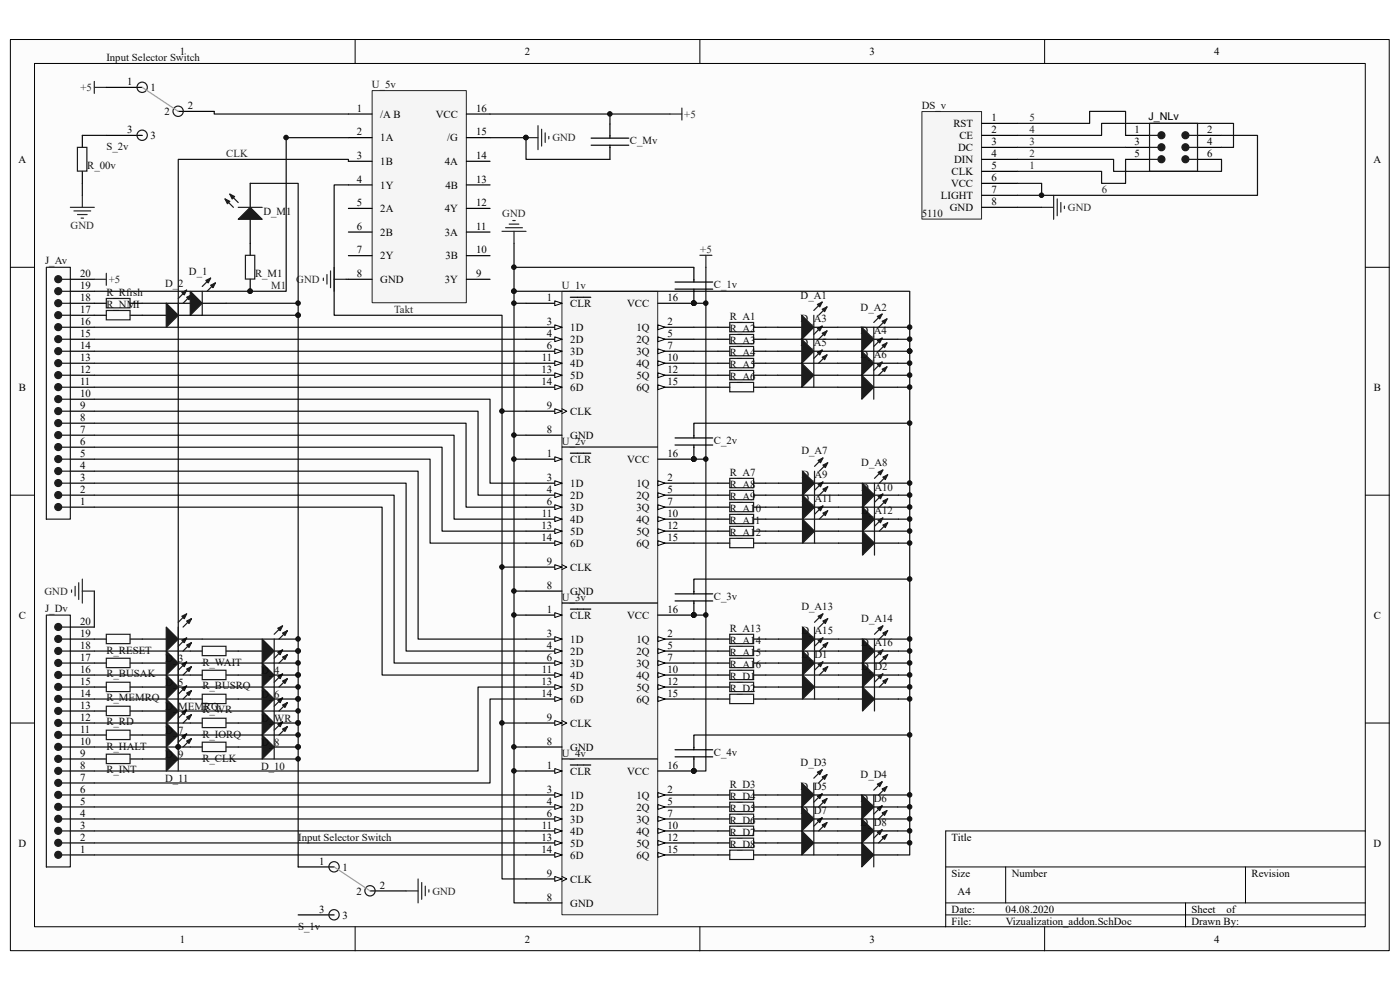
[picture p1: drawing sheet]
<svg xmlns="http://www.w3.org/2000/svg" width="297mm" height="210mm" viewBox="0 0 297 210" stroke-linecap="round" stroke-linejoin="round" font-family="sans-serif">
<path d="M2.2 8.4h292.5v193.3h-292.5z" fill="#fcfcfc"/>
<path d="M2.2 8.4h292.5v193.3h-292.5z" fill="none" stroke="#000" stroke-width=".21"/>
<path d="M7.4 13.5h282.2v183.1h-282.2z" fill="#fcfcfc"/>
<g fill="none" stroke="#000" stroke-width=".21">
<path d="M7.3 13.5h282.3v183.1h-282.3zM75.3 8.4v5.1M148.5 8.4v5.1M221.6 8.4v5.1M2.2 56.7h5.1M289.7 56.7h5.1M2.2 105h5.1M289.7 105h5.1M2.2 153.4h5.1M289.7 153.4h5.1M289.7 176.3h-89.1v20.3M75.3 196.6v5.1"/>
<path d="M148.5 196.6v5.1M200.6 183.9h89.1M200.6 191.5h89.1M200.6 194.1h89.1M213.4 183.9v7.6M221.6 196.6v5.1M251.5 191.5v5.1M264.2 183.9v7.6"/>
</g>
<g fill="none" stroke="#000" stroke-width=".25">
<path d="M14.9 59.2h5.1M14.9 79.6h5.1M14.9 77.1h5.1M14.9 74.5h5.1M14.9 72h5.1M14.9 69.4h5.1M14.9 66.9h5.1M14.9 64.3h5.1M14.9 61.8h5.1M14.9 100h5.1M14.9 97.4h5.1M14.9 94.9h5.1"/>
<path d="M14.9 92.3h5.1M14.9 89.8h5.1M14.9 87.2h5.1M14.9 84.7h5.1M14.9 82.1h5.1M14.9 107.6h5.1M14.9 105h5.1M14.9 102.5h5.1M14.9 138.1h5.1M14.9 135.6h5.1M14.9 133h5.1M14.9 158.5h5.1"/>
<path d="M14.9 155.9h5.1M14.9 153.4h5.1M14.9 150.8h5.1M14.9 148.3h5.1M14.9 145.7h5.1M14.9 143.2h5.1M14.9 140.7h5.1M14.9 178.8h5.1M14.9 176.3h5.1M14.9 173.7h5.1M14.9 171.2h5.1M14.9 168.6h5.1"/>
<path d="M14.9 166.1h5.1M14.9 163.6h5.1M14.9 161h5.1M14.9 181.4h5.1"/>
</g>
<g fill="none" stroke="#1c1c1c" stroke-width=".25">
<path d="M9.8 56.7h5.1v53.4h-5.1zM13.1 59.2h1.8M13.1 79.6h1.8M13.1 77.1h1.8M13.1 74.5h1.8M13.1 72h1.8M13.1 69.4h1.8M13.1 66.9h1.8M13.1 64.3h1.8M13.1 61.8h1.8M13.1 94.9h1.8M13.1 97.4h1.8"/>
<path d="M13.1 100h1.8M13.1 89.8h1.8M13.1 92.3h1.8M13.1 87.2h1.8M13.1 84.7h1.8M13.1 82.1h1.8M13.1 102.5h1.8M13.1 105h1.8M13.1 107.6h1.8M9.8 130.5h5.1v53.4h-5.1zM13.1 138.1h1.8M13.1 135.6h1.8"/>
<path d="M13.1 133h1.8M13.1 158.5h1.8M13.1 155.9h1.8M13.1 153.4h1.8M13.1 150.8h1.8M13.1 148.3h1.8M13.1 145.7h1.8M13.1 143.2h1.8M13.1 140.7h1.8M13.1 176.3h1.8M13.1 178.8h1.8M13.1 168.6h1.8"/>
<path d="M13.1 171.2h1.8M13.1 173.7h1.8M13.1 163.6h1.8M13.1 166.1h1.8M13.1 161h1.8M13.1 181.4h1.8"/>
</g>
<g fill="#1c1c1c" stroke="#1c1c1c" stroke-width=".25">
<circle cx="12.4" cy="102.5" r=".74"/>
<circle cx="12.4" cy="105" r=".74"/>
<circle cx="12.4" cy="107.6" r=".74"/>
<circle cx="12.4" cy="94.8" r=".74"/>
<circle cx="12.4" cy="97.4" r=".74"/>
<circle cx="12.4" cy="99.9" r=".74"/>
<circle cx="12.4" cy="89.8" r=".74"/>
<circle cx="12.4" cy="92.3" r=".74"/>
<circle cx="12.4" cy="87.2" r=".74"/>
<circle cx="12.4" cy="84.7" r=".74"/>
<circle cx="12.4" cy="82.1" r=".74"/>
<circle cx="12.4" cy="79.6" r=".74"/>
<circle cx="12.4" cy="77" r=".74"/>
<circle cx="12.4" cy="74.5" r=".74"/>
<circle cx="12.4" cy="71.9" r=".74"/>
<circle cx="12.4" cy="69.4" r=".74"/>
<circle cx="12.4" cy="66.9" r=".74"/>
<circle cx="12.4" cy="64.3" r=".74"/>
<circle cx="12.4" cy="61.8" r=".74"/>
<circle cx="12.4" cy="59.2" r=".74"/>
<circle cx="12.4" cy="176.3" r=".74"/>
<circle cx="12.4" cy="178.8" r=".74"/>
<circle cx="12.4" cy="181.3" r=".74"/>
<circle cx="12.4" cy="168.6" r=".74"/>
<circle cx="12.4" cy="171.2" r=".74"/>
<circle cx="12.4" cy="173.7" r=".74"/>
<circle cx="12.4" cy="163.5" r=".74"/>
<circle cx="12.4" cy="166.1" r=".74"/>
<circle cx="12.4" cy="161" r=".74"/>
<circle cx="12.4" cy="158.4" r=".74"/>
<circle cx="12.4" cy="155.9" r=".74"/>
<circle cx="12.4" cy="153.4" r=".74"/>
<circle cx="12.4" cy="150.8" r=".74"/>
<circle cx="12.4" cy="148.3" r=".74"/>
<circle cx="12.4" cy="145.7" r=".74"/>
<circle cx="12.4" cy="143.2" r=".74"/>
<circle cx="12.4" cy="140.6" r=".74"/>
<circle cx="12.4" cy="138.1" r=".74"/>
<circle cx="12.4" cy="135.5" r=".74"/>
<circle cx="12.4" cy="133" r=".74"/>
</g>
<path d="M20 59.2h2.6M22.6 58v2.5M15.2 125.1v.6M15.9 124.4v2M16.7 123.6v3.6M17.5 122.9v5M17.5 125.4h2.5" fill="none" stroke="#262626" stroke-width=".25"/>
<path d="M79 19.3h19.9v44.9h-19.9z" fill="#f5f5f5"/>
<path d="M79 19.2h19.9v45h-19.9z" fill="none" stroke="#262626" stroke-width=".21"/>
<g fill="none" stroke="#000" stroke-width=".25">
<path d="M22.6 18.5h7.6M22.6 28.7h7.6M37.8 23.6h7.7M73.9 29.2h5M73.9 24.2h5M73.9 34.2h5M73.9 39.2h5M98.9 29.2h5.1M98.9 24.2h5.1M98.9 34.2h5.1M98.9 39.2h5.1M73.9 44.2h5"/>
<path d="M73.9 49.2h5M73.9 54.2h5M73.9 59.2h5M98.9 44.2h5.1M98.9 49.2h5.1M98.9 54.2h5.1M98.9 59.2h5.1"/>
</g>
<path d="M20 17.3v2.5M20 18.5h2.6M14.9 44h5.1M15.7 44.7h3.5M16.4 45.5h2.1M17.2 46.3h.5M17.5 41.4v2.6" fill="none" stroke="#262626" stroke-width=".25"/>
<g fill="none" stroke="#1c1c1c" stroke-width=".25">
<circle cx="30.2" cy="18.5" r="1.09"/>
<circle cx="30.2" cy="28.7" r="1.09"/>
<circle cx="37.8" cy="23.6" r="1.09"/>
</g>
<path d="M30.2 18.5l7.6 5.1" fill="none" stroke="#a0a0a0" stroke-width=".25"/>
<path d="M119.3 61.8h20.2v33h-20.2z" fill="#f5f5f5"/>
<path d="M119.2 61.8h20.3v33h-20.3z" fill="none" stroke="#262626" stroke-width=".21"/>
<path d="M111.6 69.4h7.6M139.6 64.3h7.6" fill="none" stroke="#000" stroke-width=".25"/>
<circle cx="147.2" cy="64.3" r=".48" fill="#0e0e0e" stroke="#0e0e0e" stroke-width=".21"/>
<path d="M117.7 68.9l1.5 .5-1.5 .5z" fill="#fcfcfc" stroke="#000" stroke-width=".21"/>
<path d="M111.6 72h7.6" fill="none" stroke="#000" stroke-width=".25"/>
<path d="M117.7 71.5l1.5 .5-1.5 .5z" fill="#fcfcfc" stroke="#000" stroke-width=".21"/>
<path d="M111.6 74.5h7.6" fill="none" stroke="#000" stroke-width=".25"/>
<path d="M117.7 74l1.5 .5-1.5 .5z" fill="#fcfcfc" stroke="#000" stroke-width=".21"/>
<path d="M111.6 77.1h7.6" fill="none" stroke="#000" stroke-width=".25"/>
<path d="M117.7 76.5l1.5 .6-1.5 .5z" fill="#fcfcfc" stroke="#000" stroke-width=".21"/>
<path d="M111.6 79.6h7.6" fill="none" stroke="#000" stroke-width=".25"/>
<path d="M117.7 79.1l1.5 .5-1.5 .5z" fill="#fcfcfc" stroke="#000" stroke-width=".21"/>
<path d="M111.6 82.1h7.6" fill="none" stroke="#000" stroke-width=".25"/>
<path d="M117.7 81.6l1.5 .5-1.5 .6z" fill="#fcfcfc" stroke="#000" stroke-width=".21"/>
<path d="M139.6 69.4h7.6" fill="none" stroke="#000" stroke-width=".25"/>
<path d="M139.6 68.9l1.5 .5-1.5 .5z" fill="#fcfcfc" stroke="#000" stroke-width=".21"/>
<path d="M139.6 72h7.6" fill="none" stroke="#000" stroke-width=".25"/>
<path d="M139.6 71.5l1.5 .5-1.5 .5z" fill="#fcfcfc" stroke="#000" stroke-width=".21"/>
<path d="M139.6 74.5h7.6" fill="none" stroke="#000" stroke-width=".25"/>
<path d="M139.6 74l1.5 .5-1.5 .5z" fill="#fcfcfc" stroke="#000" stroke-width=".21"/>
<path d="M139.6 77.1h7.6" fill="none" stroke="#000" stroke-width=".25"/>
<path d="M139.6 76.5l1.5 .6-1.5 .5z" fill="#fcfcfc" stroke="#000" stroke-width=".21"/>
<path d="M139.6 79.6h7.6" fill="none" stroke="#000" stroke-width=".25"/>
<path d="M139.6 79.1l1.5 .5-1.5 .5z" fill="#fcfcfc" stroke="#000" stroke-width=".21"/>
<path d="M139.6 82.1h7.6" fill="none" stroke="#000" stroke-width=".25"/>
<path d="M139.6 81.6l1.5 .5-1.5 .6z" fill="#fcfcfc" stroke="#000" stroke-width=".21"/>
<path d="M111.6 64.3h7.6M111.6 92.3h7.6" fill="none" stroke="#000" stroke-width=".25"/>
<path d="M117.7 63.8l1.5 .5-1.5 .5z" fill="#fcfcfc" stroke="#000" stroke-width=".21"/>
<path d="M121 63.1h4.3M111.6 87.2h7.6" fill="none" stroke="#000" stroke-width=".25"/>
<path d="M119.2 86.7l1 .5-1 .5" fill="none" stroke="#000" stroke-width=".21"/>
<path d="M117.7 86.7l1.5 .5-1.5 .5z" fill="#fcfcfc" stroke="#000" stroke-width=".21"/>
<circle cx="147.2" cy="64.3" r=".48" fill="#0e0e0e" stroke="#0e0e0e" stroke-width=".21"/>
<path d="M119.3 94.9h20.2v33h-20.2z" fill="#f5f5f5"/>
<path d="M119.2 94.9h20.3v33h-20.3z" fill="none" stroke="#262626" stroke-width=".21"/>
<path d="M139.6 97.4h7.6M111.6 102.5h7.6" fill="none" stroke="#000" stroke-width=".25"/>
<circle cx="147.2" cy="97.4" r=".48" fill="#0e0e0e" stroke="#0e0e0e" stroke-width=".21"/>
<path d="M117.7 102l1.5 .5-1.5 .5z" fill="#fcfcfc" stroke="#000" stroke-width=".21"/>
<path d="M111.6 105h7.6" fill="none" stroke="#000" stroke-width=".25"/>
<path d="M117.7 104.5l1.5 .5-1.5 .6z" fill="#fcfcfc" stroke="#000" stroke-width=".21"/>
<path d="M111.6 107.6h7.6" fill="none" stroke="#000" stroke-width=".25"/>
<path d="M117.7 107.1l1.5 .5-1.5 .5z" fill="#fcfcfc" stroke="#000" stroke-width=".21"/>
<path d="M111.6 110.1h7.6" fill="none" stroke="#000" stroke-width=".25"/>
<path d="M117.7 109.6l1.5 .5-1.5 .5z" fill="#fcfcfc" stroke="#000" stroke-width=".21"/>
<path d="M111.6 112.7h7.6" fill="none" stroke="#000" stroke-width=".25"/>
<path d="M117.7 112.2l1.5 .5-1.5 .5z" fill="#fcfcfc" stroke="#000" stroke-width=".21"/>
<path d="M111.6 115.2h7.6" fill="none" stroke="#000" stroke-width=".25"/>
<path d="M117.7 114.7l1.5 .5-1.5 .5z" fill="#fcfcfc" stroke="#000" stroke-width=".21"/>
<path d="M139.6 102.5h7.6" fill="none" stroke="#000" stroke-width=".25"/>
<path d="M139.6 102l1.5 .5-1.5 .5z" fill="#fcfcfc" stroke="#000" stroke-width=".21"/>
<path d="M139.6 105h7.6" fill="none" stroke="#000" stroke-width=".25"/>
<path d="M139.6 104.5l1.5 .5-1.5 .6z" fill="#fcfcfc" stroke="#000" stroke-width=".21"/>
<path d="M139.6 107.6h7.6" fill="none" stroke="#000" stroke-width=".25"/>
<path d="M139.6 107.1l1.5 .5-1.5 .5z" fill="#fcfcfc" stroke="#000" stroke-width=".21"/>
<path d="M139.6 110.1h7.6" fill="none" stroke="#000" stroke-width=".25"/>
<path d="M139.6 109.6l1.5 .5-1.5 .5z" fill="#fcfcfc" stroke="#000" stroke-width=".21"/>
<path d="M139.6 112.7h7.6" fill="none" stroke="#000" stroke-width=".25"/>
<path d="M139.6 112.2l1.5 .5-1.5 .5z" fill="#fcfcfc" stroke="#000" stroke-width=".21"/>
<path d="M139.6 115.2h7.6" fill="none" stroke="#000" stroke-width=".25"/>
<path d="M139.6 114.7l1.5 .5-1.5 .5z" fill="#fcfcfc" stroke="#000" stroke-width=".21"/>
<path d="M111.6 97.4h7.6M111.6 125.4h7.6" fill="none" stroke="#000" stroke-width=".25"/>
<path d="M117.7 96.9l1.5 .5-1.5 .5z" fill="#fcfcfc" stroke="#000" stroke-width=".21"/>
<path d="M121 96.1h4.3M111.6 120.3h7.6" fill="none" stroke="#000" stroke-width=".25"/>
<path d="M119.2 119.8l1 .5-1 .5" fill="none" stroke="#000" stroke-width=".21"/>
<path d="M117.7 119.8l1.5 .5-1.5 .5z" fill="#fcfcfc" stroke="#000" stroke-width=".21"/>
<circle cx="147.2" cy="97.4" r=".48" fill="#0e0e0e" stroke="#0e0e0e" stroke-width=".21"/>
<path d="M119.3 128h20.2v33h-20.2z" fill="#f5f5f5"/>
<path d="M119.2 128h20.3v33h-20.3z" fill="none" stroke="#262626" stroke-width=".21"/>
<path d="M111.6 135.6h7.6M139.6 130.5h7.6" fill="none" stroke="#000" stroke-width=".25"/>
<circle cx="147.2" cy="130.5" r=".48" fill="#0e0e0e" stroke="#0e0e0e" stroke-width=".21"/>
<path d="M117.7 135.1l1.5 .5-1.5 .5z" fill="#fcfcfc" stroke="#000" stroke-width=".21"/>
<path d="M111.6 138.1h7.6" fill="none" stroke="#000" stroke-width=".25"/>
<path d="M117.7 137.6l1.5 .5-1.5 .5z" fill="#fcfcfc" stroke="#000" stroke-width=".21"/>
<path d="M111.6 140.7h7.6" fill="none" stroke="#000" stroke-width=".25"/>
<path d="M117.7 140.1l1.5 .6-1.5 .5z" fill="#fcfcfc" stroke="#000" stroke-width=".21"/>
<path d="M111.6 143.2h7.6" fill="none" stroke="#000" stroke-width=".25"/>
<path d="M117.7 142.7l1.5 .5-1.5 .5z" fill="#fcfcfc" stroke="#000" stroke-width=".21"/>
<path d="M111.6 145.7h7.6" fill="none" stroke="#000" stroke-width=".25"/>
<path d="M117.7 145.2l1.5 .5-1.5 .6z" fill="#fcfcfc" stroke="#000" stroke-width=".21"/>
<path d="M111.6 148.3h7.6" fill="none" stroke="#000" stroke-width=".25"/>
<path d="M117.7 147.8l1.5 .5-1.5 .5z" fill="#fcfcfc" stroke="#000" stroke-width=".21"/>
<path d="M139.6 135.6h7.6" fill="none" stroke="#000" stroke-width=".25"/>
<path d="M139.6 135.1l1.5 .5-1.5 .5z" fill="#fcfcfc" stroke="#000" stroke-width=".21"/>
<path d="M139.6 138.1h7.6" fill="none" stroke="#000" stroke-width=".25"/>
<path d="M139.6 137.6l1.5 .5-1.5 .5z" fill="#fcfcfc" stroke="#000" stroke-width=".21"/>
<path d="M139.6 140.7h7.6" fill="none" stroke="#000" stroke-width=".25"/>
<path d="M139.6 140.1l1.5 .6-1.5 .5z" fill="#fcfcfc" stroke="#000" stroke-width=".21"/>
<path d="M139.6 143.2h7.6" fill="none" stroke="#000" stroke-width=".25"/>
<path d="M139.6 142.7l1.5 .5-1.5 .5z" fill="#fcfcfc" stroke="#000" stroke-width=".21"/>
<path d="M139.6 145.7h7.6" fill="none" stroke="#000" stroke-width=".25"/>
<path d="M139.6 145.2l1.5 .5-1.5 .6z" fill="#fcfcfc" stroke="#000" stroke-width=".21"/>
<path d="M139.6 148.3h7.6" fill="none" stroke="#000" stroke-width=".25"/>
<path d="M139.6 147.8l1.5 .5-1.5 .5z" fill="#fcfcfc" stroke="#000" stroke-width=".21"/>
<path d="M111.6 130.5h7.6M111.6 158.5h7.6" fill="none" stroke="#000" stroke-width=".25"/>
<path d="M117.7 130l1.5 .5-1.5 .5z" fill="#fcfcfc" stroke="#000" stroke-width=".21"/>
<path d="M121 129.2h4.3M111.6 153.4h7.6" fill="none" stroke="#000" stroke-width=".25"/>
<path d="M119.2 152.9l1 .5-1 .5" fill="none" stroke="#000" stroke-width=".21"/>
<path d="M117.7 152.9l1.5 .5-1.5 .5z" fill="#fcfcfc" stroke="#000" stroke-width=".21"/>
<circle cx="147.2" cy="130.5" r=".48" fill="#0e0e0e" stroke="#0e0e0e" stroke-width=".21"/>
<path d="M119.3 161.1h20.2v33h-20.2z" fill="#f5f5f5"/>
<path d="M119.2 161h20.3v33.1h-20.3z" fill="none" stroke="#262626" stroke-width=".21"/>
<path d="M111.6 168.6h7.6M139.6 163.6h7.6" fill="none" stroke="#000" stroke-width=".25"/>
<circle cx="147.2" cy="163.5" r=".48" fill="#0e0e0e" stroke="#0e0e0e" stroke-width=".21"/>
<path d="M117.7 168.1l1.5 .5-1.5 .6z" fill="#fcfcfc" stroke="#000" stroke-width=".21"/>
<path d="M111.6 171.2h7.6" fill="none" stroke="#000" stroke-width=".25"/>
<path d="M117.7 170.7l1.5 .5-1.5 .5z" fill="#fcfcfc" stroke="#000" stroke-width=".21"/>
<path d="M111.6 173.7h7.6" fill="none" stroke="#000" stroke-width=".25"/>
<path d="M117.7 173.2l1.5 .5-1.5 .5z" fill="#fcfcfc" stroke="#000" stroke-width=".21"/>
<path d="M111.6 176.3h7.6" fill="none" stroke="#000" stroke-width=".25"/>
<path d="M117.7 175.8l1.5 .5-1.5 .5z" fill="#fcfcfc" stroke="#000" stroke-width=".21"/>
<path d="M111.6 178.8h7.6" fill="none" stroke="#000" stroke-width=".25"/>
<path d="M117.7 178.3l1.5 .5-1.5 .5z" fill="#fcfcfc" stroke="#000" stroke-width=".21"/>
<path d="M111.6 181.4h7.6" fill="none" stroke="#000" stroke-width=".25"/>
<path d="M117.7 180.9l1.5 .5-1.5 .5z" fill="#fcfcfc" stroke="#000" stroke-width=".21"/>
<path d="M139.6 168.6h7.6" fill="none" stroke="#000" stroke-width=".25"/>
<path d="M139.6 168.1l1.5 .5-1.5 .6z" fill="#fcfcfc" stroke="#000" stroke-width=".21"/>
<path d="M139.6 171.2h7.6" fill="none" stroke="#000" stroke-width=".25"/>
<path d="M139.6 170.7l1.5 .5-1.5 .5z" fill="#fcfcfc" stroke="#000" stroke-width=".21"/>
<path d="M139.6 173.7h7.6" fill="none" stroke="#000" stroke-width=".25"/>
<path d="M139.6 173.2l1.5 .5-1.5 .5z" fill="#fcfcfc" stroke="#000" stroke-width=".21"/>
<path d="M139.6 176.3h7.6" fill="none" stroke="#000" stroke-width=".25"/>
<path d="M139.6 175.8l1.5 .5-1.5 .5z" fill="#fcfcfc" stroke="#000" stroke-width=".21"/>
<path d="M139.6 178.8h7.6" fill="none" stroke="#000" stroke-width=".25"/>
<path d="M139.6 178.3l1.5 .5-1.5 .5z" fill="#fcfcfc" stroke="#000" stroke-width=".21"/>
<path d="M139.6 181.4h7.6" fill="none" stroke="#000" stroke-width=".25"/>
<path d="M139.6 180.9l1.5 .5-1.5 .5z" fill="#fcfcfc" stroke="#000" stroke-width=".21"/>
<path d="M111.6 163.6h7.6M111.6 191.5h7.6" fill="none" stroke="#000" stroke-width=".25"/>
<path d="M117.7 163l1.5 .6-1.5 .5z" fill="#fcfcfc" stroke="#000" stroke-width=".21"/>
<path d="M121 162.3h4.3M111.6 186.5h7.6" fill="none" stroke="#000" stroke-width=".25"/>
<path d="M119.2 185.9l1 .6-1 .5" fill="none" stroke="#000" stroke-width=".21"/>
<path d="M117.7 185.9l1.5 .6-1.5 .5z" fill="#fcfcfc" stroke="#000" stroke-width=".21"/>
<g fill="#0e0e0e" stroke="#0e0e0e" stroke-width=".21">
<circle cx="147.2" cy="163.5" r=".48"/>
<circle cx="147.2" cy="64.3" r=".48"/>
<circle cx="149.7" cy="64.3" r=".48"/>
<circle cx="147.2" cy="97.4" r=".48"/>
<circle cx="149.7" cy="97.4" r=".48"/>
<circle cx="147.2" cy="130.5" r=".48"/>
<circle cx="149.7" cy="130.5" r=".48"/>
<circle cx="109" cy="64.3" r=".48"/>
<circle cx="109" cy="92.3" r=".48"/>
<circle cx="109" cy="97.4" r=".48"/>
<circle cx="109" cy="130.5" r=".48"/>
<circle cx="109" cy="158.4" r=".48"/>
<circle cx="109" cy="163.5" r=".48"/>
<circle cx="109" cy="125.4" r=".48"/>
<circle cx="111.6" cy="29.2" r=".48"/>
<circle cx="60.7" cy="29.2" r=".48"/>
<circle cx="37.8" cy="158.4" r=".48"/>
<circle cx="106.5" cy="153.4" r=".48"/>
<circle cx="106.5" cy="120.3" r=".48"/>
<circle cx="106.5" cy="87.2" r=".48"/>
<circle cx="109" cy="61.8" r=".48"/>
<circle cx="193" cy="138.1" r=".48"/>
<circle cx="193" cy="143.2" r=".48"/>
<circle cx="193" cy="148.3" r=".48"/>
<circle cx="193" cy="135.5" r=".48"/>
<circle cx="193" cy="145.7" r=".48"/>
<circle cx="193" cy="140.6" r=".48"/>
<circle cx="193" cy="69.4" r=".48"/>
<circle cx="193" cy="74.5" r=".48"/>
<circle cx="193" cy="71.9" r=".48"/>
<circle cx="193" cy="77" r=".48"/>
<circle cx="193" cy="82.1" r=".48"/>
<circle cx="193" cy="79.6" r=".48"/>
<circle cx="193" cy="102.5" r=".48"/>
<circle cx="193" cy="105" r=".48"/>
<circle cx="193" cy="107.6" r=".48"/>
<circle cx="193" cy="110.1" r=".48"/>
<circle cx="193" cy="112.6" r=".48"/>
<circle cx="193" cy="115.2" r=".48"/>
<circle cx="193" cy="168.6" r=".48"/>
<circle cx="193" cy="171.2" r=".48"/>
<circle cx="193" cy="173.7" r=".48"/>
<circle cx="193" cy="178.8" r=".48"/>
<circle cx="193" cy="176.3" r=".48"/>
<circle cx="63.2" cy="64.3" r=".48"/>
<circle cx="53.1" cy="61.8" r=".48"/>
<circle cx="63.2" cy="66.9" r=".48"/>
<circle cx="63.2" cy="158.4" r=".48"/>
<circle cx="63.2" cy="153.4" r=".48"/>
<circle cx="63.2" cy="161" r=".48"/>
<circle cx="63.2" cy="150.8" r=".48"/>
<circle cx="63.2" cy="155.9" r=".48"/>
<circle cx="63.2" cy="148.3" r=".48"/>
<circle cx="63.2" cy="145.7" r=".48"/>
<circle cx="63.2" cy="143.2" r=".48"/>
<circle cx="63.2" cy="140.6" r=".48"/>
<circle cx="63.2" cy="138.1" r=".48"/>
<circle cx="63.2" cy="135.5" r=".48"/>
</g>
<g fill="none" stroke="#262626" stroke-width=".25">
<path d="M111.6 29.2h2.5M114.1 26.7v5M114.9 27.4v3.6M115.7 28.2v2M116.4 28.9v.6M142.1 24.2h2.6M144.7 22.9v2.6M68.6 59v.5M69.4 58.2v2.1M70.1 57.5v3.5M70.9 56.7v5.1M70.9 59.2h2.5"/>
<path d="M106.5 49.1h5.1M107.3 48.3h3.5M108 47.5h2.1M108.8 46.8h.5M109 49.1v2.5M148.5 54.2h2.5M149.8 54.2v2.5M86.2 189h2.5M88.7 186.5v5M89.5 187.2v3.6M90.2 188v2M91 188.7v.6"/>
</g>
<g fill="none" stroke="#0e0e0e" stroke-width=".25">
<path d="M45.5 23.6v.6h28.4M53.1 38.9h10.2v28h-20.4M60.7 28.7v33.1h-40.7M60.7 29.2h13.2M73.9 34.2v-.4h-36.1v124.7h-17.8M73.9 39.2h-3v27.7h35.6v119.6h5.1M109 51.6v10.2h84v12.7M149.8 56.7v106.9h-2.6M20 69.4h91.6M20 72h91.6M20 74.5h91.6M20 77.1h91.6"/>
<path d="M20 79.6h91.6M30.2 64.3h5.1M48 64.3h15.3M63.3 66.9v117M109 61.8v129.7h2.6M109 64.3h2.6M147.2 64.3h2.6M147.2 69.4h5.1M147.2 72h5.1M147.2 74.5h5.1M147.2 77.1h5.1M147.2 79.6h5.1"/>
<path d="M177.7 69.4h15.3M177.7 74.5h15.3M177.7 79.6h15.3M190.5 72h2.5M190.5 77.1h2.5M193 74.5v106.9h-2.5M20 84.7h84v17.8h7.6M20 87.2h81.4v17.8h10.2M20 89.8h78.9v17.8h12.7M20 92.3h76.3v17.8h15.3M20 94.9h73.8v17.8h17.8M20 97.4h71.2v17.8h20.4"/>
<path d="M20 100h68.7v35.6h22.9M20 82.1h91.6M106.5 87.2h5.1M109 97.4h2.6M109 92.3h2.6M147.2 97.4h2.6M147.2 82.1h5.1M190.5 82.1h2.5M20 102.5h66.2v35.6h25.4M20 105h63.6v35.7h28M20 107.6h61.1v35.6h30.5M147.2 102.5h5.1"/>
<path d="M147.2 107.6h5.1M147.2 110.1h5.1M147.2 112.7h5.1M147.2 115.2h5.1M147.2 105h5.1M162.5 102.5h2.7M162.5 107.6h2.7M162.5 110.1h15.4M162.5 112.7h2.7M162.5 115.2h15.4M162.5 105h15.4M177.9 102.5h15.1"/>
<path d="M177.9 107.6h15.1M177.9 112.7h15.1M190.6 110.1h2.4M190.6 115.2h2.4M190.6 105h2.4M20 125.4v7.6M20 138.1h20.4M42.9 135.6h20.4M106.5 120.3h5.1M109 130.5h2.6M109 125.4h2.6M147.2 130.5h2.6"/>
<path d="M147.2 135.6h5.1M147.2 138.1h5.1M162.5 135.6h2.7M162.5 138.1h15.4M177.9 135.6h15.1M190.6 138.1h2.4M20 153.4h20.4M20 143.2h20.4M20 148.3h20.4M37.8 158.5h2.6M42.9 140.7h20.4M42.9 145.7h20.4"/>
<path d="M42.9 150.8h20.4M42.9 155.9h20.4M106.5 153.4h5.1M109 158.5h2.6M111.6 148.3h-7.6v17.8h-84M111.6 145.7h-10.2v17.9h-81.4M147.2 140.7h5.1M147.2 143.2h5.1M147.2 145.7h5.1M147.2 148.3h5.1M162.5 140.7h2.7M162.5 143.2h15.4"/>
<path d="M162.5 145.7h2.7M162.5 148.3h15.4M177.9 140.7h15.1M177.9 145.7h15.1M190.6 143.2h2.4M190.6 148.3h2.4M20 168.6h91.6M20 171.2h91.6M20 173.7h91.6M20 176.3h91.6M20 178.8h91.6M42.9 161h20.4"/>
<path d="M109 163.6h2.6M147.2 168.6h5.1M147.2 171.2h5.1M147.2 173.7h5.1M147.2 176.3h5.1M147.2 178.8h5.1M177.7 168.6h15.3M177.7 173.7h15.3M177.7 178.8h15.3M190.5 171.2h2.5M190.5 176.3h2.5M20 181.4h91.6"/>
<path d="M147.2 181.4h5.1"/>
</g>
<g fill="none" stroke="#000" stroke-width=".25">
<path d="M53.1 38.9v5.1M238.8 28.7h5.1M238.8 31.3h5.1M238.8 33.8h5.1M254.1 28.7h5M254.1 31.3h5M254.1 33.8h5M53.1 46.5v7.7M53.1 59.2v2.6M20 66.9h2.6M20 64.3h2.6M27.6 66.9h7.7"/>
<path d="M27.6 64.3h2.6M35.3 64.3h5.1M37.8 66.9h5.1M42.9 64.3h5.1M152.3 69.4h2.5M152.3 72h2.5M152.3 74.5h2.5M152.3 77.1h2.5M152.3 79.6h2.5M159.9 69.4h2.6M159.9 72h2.6M159.9 74.5h2.6"/>
<path d="M159.9 77.1h2.6M159.9 79.6h2.6M165 69.4h5.1M165 74.5h5.1M165 79.6h5.1M172.6 69.4h5.1M172.6 74.5h5.1M172.6 79.6h5.1M177.7 72h5.1M177.7 77.1h5.1M185.4 72h5.1M185.4 77.1h5.1"/>
<path d="M152.3 82.1h2.5M159.9 82.1h2.6M177.7 82.1h5.1M185.4 82.1h5.1M152.3 110.1h2.5M152.3 102.5h2.5M152.3 112.7h2.5M152.3 115.2h2.5M152.3 107.6h2.5M152.3 105h2.5M159.9 110.1h2.6M159.9 102.5h2.6"/>
<path d="M159.9 112.7h2.6M159.9 115.2h2.6M159.9 107.6h2.6M159.9 105h2.6M165.2 102.5h5.1M165.2 112.7h5.1M165.2 107.6h5.1M172.8 102.5h5.1M172.8 112.7h5.1M172.8 107.6h5.1M177.9 110.1h5.1M177.9 115.2h5.1"/>
<path d="M177.9 105h5.1M185.5 110.1h5.1M185.5 115.2h5.1M185.5 105h5.1M20 135.6h2.6M27.6 135.6h7.7M37.8 135.6h5.1M40.4 138.1h2.5M48 138.1h7.6M58.2 138.1h5.1M152.3 135.6h2.5M152.3 138.1h2.5"/>
<path d="M159.9 135.6h2.6M159.9 138.1h2.6M165.2 135.6h5.1M172.8 135.6h5.1M177.9 138.1h5.1M185.5 138.1h5.1M20 145.7h2.6M20 140.7h2.6M20 155.9h2.6M20 150.8h2.6M27.6 145.7h7.7M27.6 140.7h7.7"/>
<path d="M27.6 155.9h7.7M27.6 150.8h7.7M37.8 145.7h5.1M37.8 140.7h5.1M37.8 155.9h5.1M37.8 150.8h5.1M40.4 143.2h2.5M40.4 148.3h2.5M40.4 158.5h2.5M40.4 153.4h2.5M48 143.2h7.6M48 148.3h7.6"/>
<path d="M48 158.5h7.6M48 153.4h7.6M58.2 143.2h5.1M58.2 148.3h5.1M58.2 158.5h5.1M58.2 153.4h5.1M152.3 143.2h2.5M152.3 145.7h2.5M152.3 148.3h2.5M152.3 140.7h2.5M159.9 143.2h2.6M159.9 145.7h2.6"/>
<path d="M159.9 148.3h2.6M159.9 140.7h2.6M165.2 145.7h5.1M165.2 140.7h5.1M172.8 145.7h5.1M172.8 140.7h5.1M177.9 143.2h5.1M177.9 148.3h5.1M185.5 143.2h5.1M185.5 148.3h5.1M20 161h2.6M27.6 161h7.7"/>
<path d="M37.8 161h5.1M152.3 176.3h2.5M152.3 168.6h2.5M152.3 178.8h2.5M152.3 173.7h2.5M152.3 171.2h2.5M159.9 176.3h2.6M159.9 168.6h2.6M159.9 178.8h2.6M159.9 173.7h2.6M159.9 171.2h2.6M165 168.6h5.1"/>
<path d="M165 178.8h5.1M165 173.7h5.1M172.6 168.6h5.1M172.6 178.8h5.1M172.6 173.7h5.1M177.7 176.3h5.1M177.7 171.2h5.1M185.4 176.3h5.1M185.4 171.2h5.1M63.3 183.9h7.6M63.3 194.1h7.6M78.5 189h7.7"/>
<path d="M152.3 181.4h2.5M159.9 181.4h2.6M177.7 181.4h5.1M185.4 181.4h5.1"/>
</g>
<g fill="none" stroke="#1c1c1c" stroke-width=".25">
<path d="M243.9 26.2h10.2v10.2h-10.2zM243.9 33.8h1.8M243.9 31.3h1.8M243.9 28.7h1.8M252.3 33.8h1.8M252.3 31.3h1.8M252.3 28.7h1.8M44.7 59l-1.8 1.8M47.7 42.2l1.8 1.8M48.8 41.2l1.7 1.8M50.5 44h5.1M52.1 54.2h1.9v5h-1.9z"/>
<path d="M22.6 65.9h5v1.9h-5zM22.6 63.3h5v2h-5zM37.8 64.3v5.1M39.6 61.5l-1.8 1.8M40.6 62.6l-1.8 1.7M42.9 61.8v5.1M45.7 60l-1.8 1.8M154.8 68.4h5.1v2h-5.1zM154.8 71h5.1v1.9h-5.1zM154.8 73.5h5.1v2h-5.1zM154.8 76h5.1v2h-5.1zM154.8 78.6h5.1v2h-5.1z"/>
<path d="M172.6 66.9v15.2M174.4 74.3l-1.8 1.7M174.4 69.2l-1.8 1.8M174.4 64.1l-1.8 1.8M175.4 75.3l-1.7 1.8M175.4 70.2l-1.7 1.8M175.4 65.1l-1.7 1.8M185.4 69.4v15.3M187.2 71.7l-1.8 1.8M187.2 76.8l-1.8 1.8M187.2 66.6l-1.8 1.8M188.2 72.7l-1.8 1.8"/>
<path d="M188.2 77.8l-1.8 1.8M188.2 67.6l-1.8 1.8M154.8 81.1h5.1v2h-5.1zM172.8 100v15.2M174.6 97.2l-1.8 1.7M175.6 98.2l-1.8 1.8M187.3 99.7l-1.8 1.8M154.8 109.1h5.1v2h-5.1zM154.8 101.5h5.1v2h-5.1zM154.8 111.7h5.1v1.9h-5.1zM154.8 114.2h5.1v2h-5.1zM154.8 106.6h5.1v2h-5.1z"/>
<path d="M154.8 104h5.1v2h-5.1zM174.6 107.3l-1.8 1.8M174.6 102.2l-1.8 1.8M175.6 108.3l-1.8 1.8M175.6 103.3l-1.8 1.7M185.5 102.5v15.3M187.3 104.8l-1.8 1.8M187.3 109.9l-1.8 1.8M188.3 105.8l-1.8 1.8M188.3 110.9l-1.8 1.8M188.3 100.7l-1.8 1.8M22.6 139.6h5v2h-5z"/>
<path d="M22.6 134.6h5v1.9h-5zM37.8 133v30.6M39.6 135.3l-1.8 1.8M39.6 130.2l-1.8 1.8M40.6 136.3l-1.8 1.8M40.6 131.2l-1.8 1.8M42.9 137.1h5v2h-5zM58.2 135.6v25.4M59.9 137.9l-1.7 1.7M59.9 132.8l-1.7 1.8M61 138.9l-1.8 1.8M61 133.8l-1.8 1.8"/>
<path d="M154.8 134.6h5.1v1.9h-5.1zM154.8 139.6h5.1v2h-5.1zM154.8 137.1h5.1v2h-5.1zM172.8 133v15.3M174.6 130.2l-1.8 1.8M174.6 135.3l-1.8 1.8M175.6 131.2l-1.8 1.8M175.6 136.3l-1.8 1.8M185.5 135.6v15.2M187.3 132.8l-1.8 1.8M187.3 137.9l-1.8 1.7M188.3 133.8l-1.8 1.8"/>
<path d="M188.3 138.9l-1.8 1.8M22.6 160h5v2h-5zM22.6 154.9h5v2h-5zM22.6 149.8h5v2h-5zM22.6 144.7h5v2h-5zM39.6 155.7l-1.8 1.8M39.6 150.6l-1.8 1.8M39.6 145.5l-1.8 1.8M39.6 140.4l-1.8 1.8M40.6 156.7l-1.8 1.8M40.6 151.6l-1.8 1.8M40.6 146.5l-1.8 1.8"/>
<path d="M40.6 141.4l-1.8 1.8M42.9 152.4h5v1.9h-5zM42.9 157.5h5v1.9h-5zM42.9 147.3h5v2h-5zM42.9 142.2h5v2h-5zM59.9 153.1l-1.7 1.8M59.9 148l-1.7 1.8M59.9 142.9l-1.7 1.8M61 154.1l-1.8 1.8M61 149.1l-1.8 1.7M61 144l-1.8 1.7M154.8 142.2h5.1v2h-5.1z"/>
<path d="M154.8 144.7h5.1v2h-5.1zM154.8 147.3h5.1v2h-5.1zM174.6 140.4l-1.8 1.8M175.6 141.4l-1.8 1.8M187.3 142.9l-1.8 1.8M188.3 144l-1.8 1.7M154.8 175.3h5.1v1.9h-5.1zM154.8 167.6h5.1v2h-5.1zM154.8 177.8h5.1v2h-5.1zM154.8 172.7h5.1v2h-5.1zM154.8 170.2h5.1v2h-5.1zM172.6 166.1v15.3"/>
<path d="M174.4 173.5l-1.8 1.8M174.4 168.4l-1.8 1.8M174.4 163.3l-1.8 1.8M175.4 174.5l-1.7 1.8M175.4 169.4l-1.7 1.8M175.4 164.3l-1.7 1.8M185.4 168.6v15.3M187.2 170.9l-1.8 1.8M187.2 176l-1.8 1.8M187.2 165.8l-1.8 1.8M188.2 172l-1.8 1.7M188.2 177l-1.8 1.8"/>
<path d="M188.2 166.9l-1.8 1.7M154.8 180.3h5.1v2h-5.1z"/>
<circle cx="70.9" cy="194.1" r="1.09"/>
<circle cx="70.9" cy="183.9" r="1.09"/>
<circle cx="78.5" cy="189" r="1.09"/>
</g>
<g fill="#1c1c1c" stroke="#1c1c1c" stroke-width=".25">
<path d="M170.3 133l2.5 2.6-2.5 2.5z"/>
<path d="M174.6 131.8l1-.6-.5 1.1z"/>
<path d="M173.6 130.7l1-.5-.5 1z"/>
<path d="M183 135.6l2.5 2.5-2.5 2.6z"/>
<path d="M187.3 134.3l1-.5-.5 1z"/>
<path d="M186.3 133.3l1-.5-.5 1z"/>
<path d="M170.3 138.1l2.5 2.6-2.5 2.5z"/>
<path d="M174.6 136.8l1-.5-.5 1.1z"/>
<path d="M173.6 135.8l1-.5-.5 1z"/>
<path d="M170.3 143.2l2.5 2.5-2.5 2.6z"/>
<path d="M174.6 141.9l1-.5-.5 1z"/>
<path d="M173.6 140.9l1-.5-.5 1z"/>
<path d="M183 140.7l2.5 2.5-2.5 2.5z"/>
<path d="M187.3 139.4l1-.5-.5 1z"/>
<path d="M186.3 138.4l1-.5-.5 1z"/>
<path d="M183 145.7l2.5 2.6-2.5 2.5z"/>
<path d="M187.3 144.5l1-.5-.5 1z"/>
<path d="M186.3 143.5l1-.6-.5 1.1z"/>
<path d="M182.8 173.7l2.6 2.6-2.6 2.5z"/>
<path d="M187.2 172.5l1-.5-.5 1z"/>
<path d="M186.1 171.4l1.1-.5-.6 1.1z"/>
<path d="M170.1 176.3l2.5 2.5-2.5 2.6z"/>
<path d="M174.4 175l1-.5-.5 1z"/>
<path d="M173.4 174l1-.5-.5 1z"/>
<path d="M182.8 178.8l2.6 2.6-2.6 2.5z"/>
<path d="M187.2 177.5l1-.5-.5 1.1z"/>
<path d="M186.1 176.5l1.1-.5-.6 1z"/>
<path d="M182.8 168.6l2.6 2.6-2.6 2.5z"/>
<path d="M187.2 167.4l1-.5-.5 1z"/>
<path d="M186.1 166.4l1.1-.6-.6 1.1z"/>
<path d="M170.1 171.2l2.5 2.5-2.5 2.6z"/>
<path d="M174.4 169.9l1-.5-.5 1z"/>
<path d="M173.4 168.9l1-.5-.5 1z"/>
<path d="M170.1 166.1l2.5 2.5-2.5 2.6z"/>
<path d="M174.4 164.8l1-.5-.5 1z"/>
<path d="M173.4 163.8l1-.5-.5 1z"/>
<path d="M183 107.6l2.5 2.5-2.5 2.6z"/>
<path d="M187.3 106.3l1-.5-.5 1z"/>
<path d="M186.3 105.3l1-.5-.5 1z"/>
<path d="M170.3 110.1l2.5 2.6-2.5 2.5z"/>
<path d="M174.6 108.9l1-.6-.5 1.1z"/>
<path d="M173.6 107.8l1-.5-.5 1z"/>
<path d="M183 112.7l2.5 2.5-2.5 2.6z"/>
<path d="M187.3 111.4l1-.5-.5 1z"/>
<path d="M186.3 110.4l1-.5-.5 1z"/>
<path d="M183 102.5l2.5 2.5-2.5 2.6z"/>
<path d="M187.3 101.2l1-.5-.5 1z"/>
<path d="M186.3 100.2l1-.5-.5 1z"/>
<path d="M170.3 105l2.5 2.6-2.5 2.5z"/>
<path d="M174.6 103.8l1-.5-.5 1z"/>
<path d="M173.6 102.8l1-.6-.5 1.1z"/>
<path d="M170.3 100l2.5 2.5-2.5 2.5z"/>
<path d="M174.6 98.7l1-.5-.5 1z"/>
<path d="M173.6 97.7l1-.5-.5 1z"/>
<path d="M182.8 74.5l2.6 2.6-2.6 2.5z"/>
<path d="M187.2 73.2l1-.5-.5 1z"/>
<path d="M186.1 72.2l1.1-.5-.6 1z"/>
<path d="M170.1 77.1l2.5 2.5-2.5 2.5z"/>
<path d="M174.4 75.8l1-.5-.5 1z"/>
<path d="M173.4 74.8l1-.5-.5 1z"/>
<path d="M182.8 79.6l2.6 2.5-2.6 2.6z"/>
<path d="M187.2 78.3l1-.5-.5 1z"/>
<path d="M186.1 77.3l1.1-.5-.6 1z"/>
<path d="M182.8 69.4l2.6 2.6-2.6 2.5z"/>
<path d="M187.2 68.2l1-.6-.5 1.1z"/>
<path d="M186.1 67.1l1.1-.5-.6 1z"/>
<path d="M170.1 72l2.5 2.5-2.5 2.6z"/>
<path d="M174.4 70.7l1-.5-.5 1z"/>
<path d="M173.4 69.7l1-.5-.5 1z"/>
<path d="M170.1 66.9l2.5 2.5-2.5 2.6z"/>
<path d="M174.4 65.6l1-.5-.5 1z"/>
<path d="M173.4 64.6l1-.5-.5 1z"/>
<path d="M40.4 61.8l2.5 2.5-2.5 2.6z"/>
<path d="M44.7 60.5l1-.5-.5 1z"/>
<path d="M43.7 59.5l1-.5-.5 1z"/>
<path d="M35.3 64.3l2.5 2.6-2.5 2.5z"/>
<path d="M39.6 63.1l1-.5-.5 1z"/>
<path d="M38.6 62l1-.5-.5 1.1z"/>
<path d="M50.5 46.5l2.6-2.5 2.5 2.5z"/>
<path d="M48.8 41.2l1 .5-.5 .5z"/>
<path d="M47.7 42.2l1.1 .5-.6 .5z"/>
<path d="M55.6 155.9l2.6 2.6-2.6 2.5z"/>
<path d="M59.9 154.7l1.1-.6-.5 1.1z"/>
<path d="M58.9 153.6l1-.5-.5 1z"/>
<path d="M35.3 158.5l2.5 2.5-2.5 2.6z"/>
<path d="M39.6 157.2l1-.5-.5 1z"/>
<path d="M38.6 156.2l1-.5-.5 1z"/>
<path d="M35.3 153.4l2.5 2.5-2.5 2.6z"/>
<path d="M39.6 152.1l1-.5-.5 1z"/>
<path d="M38.6 151.1l1-.5-.5 1z"/>
<path d="M55.6 150.8l2.6 2.6-2.6 2.5z"/>
<path d="M59.9 149.6l1.1-.5-.5 1z"/>
<path d="M58.9 148.5l1-.5-.5 1.1z"/>
<path d="M35.3 148.3l2.5 2.5-2.5 2.6z"/>
<path d="M39.6 147l1-.5-.5 1z"/>
<path d="M38.6 146l1-.5-.5 1z"/>
<path d="M55.6 145.7l2.6 2.6-2.6 2.5z"/>
<path d="M59.9 144.5l1.1-.5-.5 1z"/>
<path d="M58.9 143.5l1-.6-.5 1.1z"/>
<path d="M35.3 143.2l2.5 2.5-2.5 2.6z"/>
<path d="M39.6 141.9l1-.5-.5 1z"/>
<path d="M38.6 140.9l1-.5-.5 1z"/>
<path d="M55.6 140.7l2.6 2.5-2.6 2.5z"/>
<path d="M59.9 139.4l1.1-.5-.5 1z"/>
<path d="M58.9 138.4l1-.5-.5 1z"/>
<path d="M35.3 138.1l2.5 2.6-2.5 2.5z"/>
<path d="M39.6 136.8l1-.5-.5 1.1z"/>
<path d="M38.6 135.8l1-.5-.5 1z"/>
<path d="M55.6 135.6l2.6 2.5-2.6 2.6z"/>
<path d="M59.9 134.3l1.1-.5-.5 1z"/>
<path d="M58.9 133.3l1-.5-.5 1z"/>
<path d="M35.3 133l2.5 2.6-2.5 2.5z"/>
<path d="M39.6 131.8l1-.6-.5 1.1z"/>
<path d="M38.6 130.7l1-.5-.5 1z"/>
<circle cx="246.4" cy="33.8" r=".74"/>
<circle cx="251.5" cy="33.8" r=".74"/>
<circle cx="246.4" cy="31.2" r=".74"/>
<circle cx="251.5" cy="31.2" r=".74"/>
<circle cx="246.4" cy="28.7" r=".74"/>
<circle cx="251.5" cy="28.7" r=".74"/>
</g>
<path d="M70.9 183.9l7.6 5.1" fill="none" stroke="#a0a0a0" stroke-width=".25"/>
<path d="M195.6 23.7h12.6v22.8h-12.6z" fill="#f5f5f5"/>
<path d="M195.6 23.7h12.6v22.8h-12.6z" fill="none" stroke="#262626" stroke-width=".21"/>
<g fill="none" stroke="#000" stroke-width=".25">
<path d="M17.5 28.7v2.6M17.5 36.4v2.5M125.4 29.3h8M125.4 30.8h8M129.4 26.3v3M129.4 30.8v3M208.3 26.2h7.6M208.3 28.7h7.6M208.3 31.3h7.6M208.3 33.8h7.6M208.3 36.4h7.6M208.3 38.9h7.6"/>
<path d="M143.2 59.8h8M147.2 56.8v3M208.3 41.4h7.6M208.3 44h7.6M143.2 61.3h8M147.2 61.3v3M143.2 92.9h8M143.2 94.4h8M147.2 89.9v3M147.2 94.4v3M143.2 126h8M143.2 127.5h8"/>
<path d="M147.2 123v3M147.2 127.5v3M143.2 159.1h8M147.2 156.1v3M143.2 160.6h8M147.2 160.6v3"/>
</g>
<path d="M221 44h2.5M223.5 41.4v5.1M224.3 42.2v3.6M225.1 43v2M225.8 43.7v.5" fill="none" stroke="#262626" stroke-width=".25"/>
<g fill="none" stroke="#0e0e0e" stroke-width=".25">
<path d="M17.5 38.9v2.5M17.5 28.7h5.1M104 29.2h7.6v4.6h17.8M104 24.2h38.1M129.4 24.2v2.1M215.9 33.8h20.3v2.6h22.9v-2.6M215.9 28.7h17.8v-2.5h28v5.1h-2.6M215.9 26.2h15.3v-2.6h7.6v5.1M215.9 38.9h5.1v2.5M215.9 31.3h22.9M238.8 33.8v5.1h-5.1v-2.5h-17.8M259.1 28.7h7.7v12.7h-50.9"/>
<path d="M73.4 59.2h.5M109 56.7h38.2v.1M215.9 44h5.1M162.5 69.4h2.5M162.5 72h15.2M162.5 74.5h2.5M162.5 77.1h15.2M162.5 79.6h2.5M162.5 82.1h15.2M193 89.8h-45.8v.1M193 122.9h-45.8v.1M193 155.9h-45.8v.2"/>
<path d="M162.5 168.6h2.5M162.5 171.2h15.2M162.5 173.7h2.5M162.5 176.3h15.2M162.5 178.8h2.5M162.5 181.4h15.2"/>
</g>
<g fill="#0e0e0e" stroke="#0e0e0e" stroke-width=".21">
<circle cx="221" cy="41.4" r=".48"/>
<circle cx="129.4" cy="24.2" r=".48"/>
<circle cx="111.6" cy="29.2" r=".48"/>
<circle cx="147.2" cy="97.4" r=".48"/>
<circle cx="147.2" cy="64.3" r=".48"/>
<circle cx="147.2" cy="130.5" r=".48"/>
<circle cx="147.2" cy="163.5" r=".48"/>
<circle cx="109" cy="56.7" r=".48"/>
<circle cx="193" cy="89.8" r=".48"/>
<circle cx="193" cy="122.8" r=".48"/>
<circle cx="193" cy="155.9" r=".48"/>
</g>
<path d="M16.4 31.3h2v5h-2z" fill="none" stroke="#1c1c1c" stroke-width=".25"/>
<g font-size="2.3">
<text x="38.2" y="11.7">1</text>
<text x="111.3" y="11.7">2</text>
<text x="184.5" y="11.7">3</text>
<text x="257.6" y="11.7">4</text>
<text x="27" y="18">1</text>
<text x="32" y="19.3">1</text>
<text x="39.8" y="23.1">2</text>
<text x="75.7" y="23.7">1</text>
<text x="101" y="23.7">16</text>
<text x="27" y="28.2">3</text>
<text x="32" y="29.5">3</text>
<text x="34.9" y="24.4">2</text>
<text x="75.7" y="28.7">2</text>
<text x="80.7" y="30">1A</text>
<text x="80.7" y="25">/A B</text>
<text x="92.5" y="25">VCC</text>
<text x="94.9" y="30">/G</text>
<text x="101" y="28.7">15</text>
<text x="202.3" y="27">RST</text>
<text x="203.5" y="29.5">CE</text>
<text x="210.3" y="25.7">1</text>
<text x="210.3" y="28.2">2</text>
<text x="240.7" y="28.2">1</text>
<text x="243.6" y="25.4">J_NLv</text>
<text x="256.1" y="28.2">2</text>
<text x="3.9" y="34.6">A</text>
<text x="75.7" y="33.7">3</text>
<text x="80.7" y="35">1B</text>
<text x="94.4" y="35">4A</text>
<text x="101" y="33.7">14</text>
<text x="202.4" y="34.6">DIN</text>
<text x="203.3" y="32">DC</text>
<text x="210.3" y="30.8">3</text>
<text x="210.3" y="33.3">4</text>
<text x="210.3" y="35.9">5</text>
<text x="240.7" y="30.8">3</text>
<text x="240.7" y="33.3">5</text>
<text x="256.1" y="30.8">4</text>
<text x="256.1" y="33.3">6</text>
<text x="291.4" y="34.6">A</text>
<text x="75.7" y="38.7">4</text>
<text x="80.7" y="40">1Y</text>
<text x="94.5" y="40">4B</text>
<text x="101" y="38.7">13</text>
<text x="201.8" y="39.7">VCC</text>
<text x="201.9" y="37.1">CLK</text>
<text x="210.3" y="38.4">6</text>
<text x="210.3" y="40.9">7</text>
<text x="75.7" y="43.7">5</text>
<text x="80.7" y="45">2A</text>
<text x="94.4" y="45">4Y</text>
<text x="101" y="43.7">12</text>
<text x="199.6" y="42.2">LIGHT</text>
<text x="201.5" y="44.7">GND</text>
<text x="210.3" y="43.5">8</text>
<text x="75.7" y="48.7">6</text>
<text x="75.7" y="53.8">7</text>
<text x="80.7" y="50">2B</text>
<text x="94.4" y="50">3A</text>
<text x="101" y="48.7">11</text>
<text x="101" y="53.8">10</text>
<text x="17" y="58.8">20</text>
<text x="75.7" y="58.8">8</text>
<text x="80.7" y="55">2Y</text>
<text x="94.5" y="55">3B</text>
<text x="101" y="58.8">9</text>
<text x="17" y="63.8">18</text>
<text x="17" y="61.3">19</text>
<text x="80.7" y="60">GND</text>
<text x="94.4" y="60">3Y</text>
<text x="116" y="63.8">1</text>
<text x="121" y="65.1">CLR</text>
<text x="133.1" y="65.1">VCC</text>
<text x="141.6" y="63.8">16</text>
<text x="17" y="71.5">15</text>
<text x="17" y="68.9">16</text>
<text x="17" y="66.4">17</text>
<text x="116" y="68.9">3</text>
<text x="116" y="71.5">4</text>
<text x="121" y="70.2">1D</text>
<text x="135" y="70.2">1Q</text>
<text x="141.6" y="68.9">2</text>
<text x="141.6" y="71.5">5</text>
<text x="17" y="76.6">13</text>
<text x="17" y="74">14</text>
<text x="115" y="76.6">11</text>
<text x="116" y="74">6</text>
<text x="121" y="72.7">2D</text>
<text x="121" y="75.3">3D</text>
<text x="121" y="77.9">4D</text>
<text x="135" y="72.7">2Q</text>
<text x="135" y="75.3">3Q</text>
<text x="135" y="77.9">4Q</text>
<text x="141.6" y="74">7</text>
<text x="141.6" y="76.6">10</text>
<text x="4" y="82.9">B</text>
<text x="17" y="81.7">11</text>
<text x="17" y="79.1">12</text>
<text x="114.9" y="79.1">13</text>
<text x="114.9" y="81.7">14</text>
<text x="121" y="80.4">5D</text>
<text x="121" y="82.9">6D</text>
<text x="135" y="80.4">5Q</text>
<text x="135" y="82.9">6Q</text>
<text x="141.6" y="79.1">12</text>
<text x="141.6" y="81.7">15</text>
<text x="291.5" y="82.9">B</text>
<text x="17" y="89.3">8</text>
<text x="17" y="86.7">9</text>
<text x="17" y="84.2">10</text>
<text x="116" y="86.7">9</text>
<text x="121" y="88">CLK</text>
<text x="17" y="94.4">6</text>
<text x="17" y="91.8">7</text>
<text x="116" y="91.8">8</text>
<text x="121" y="93.1">GND</text>
<text x="17" y="102">3</text>
<text x="17" y="99.4">4</text>
<text x="17" y="96.9">5</text>
<text x="116" y="102">3</text>
<text x="116" y="96.9">1</text>
<text x="121" y="98.2">CLR</text>
<text x="133.1" y="98.2">VCC</text>
<text x="141.6" y="96.9">16</text>
<text x="141.6" y="102">2</text>
<text x="17" y="107.1">1</text>
<text x="17" y="104.6">2</text>
<text x="116" y="104.6">4</text>
<text x="116" y="107.1">6</text>
<text x="121" y="103.3">1D</text>
<text x="121" y="105.8">2D</text>
<text x="135" y="103.3">1Q</text>
<text x="135" y="105.8">2Q</text>
<text x="141.6" y="104.6">5</text>
<text x="141.6" y="107.1">7</text>
<text x="114.9" y="112.2">13</text>
<text x="115" y="109.6">11</text>
<text x="121" y="108.4">3D</text>
<text x="121" y="110.9">4D</text>
<text x="121" y="113.5">5D</text>
<text x="135" y="108.4">3Q</text>
<text x="135" y="110.9">4Q</text>
<text x="135" y="113.5">5Q</text>
<text x="141.6" y="109.6">10</text>
<text x="141.6" y="112.2">12</text>
<text x="114.9" y="114.7">14</text>
<text x="116" y="119.8">9</text>
<text x="121" y="116">6D</text>
<text x="135" y="116">6Q</text>
<text x="141.6" y="114.7">15</text>
<text x="116" y="124.9">8</text>
<text x="121" y="121.1">CLK</text>
<text x="4" y="131.3">C</text>
<text x="116" y="130">1</text>
<text x="121" y="126.2">GND</text>
<text x="121" y="131.3">CLR</text>
<text x="133.1" y="131.3">VCC</text>
<text x="141.6" y="130">16</text>
<text x="291.5" y="131.3">C</text>
<text x="17" y="137.6">18</text>
<text x="17" y="135.1">19</text>
<text x="17" y="132.5">20</text>
<text x="116" y="135.1">3</text>
<text x="116" y="137.6">4</text>
<text x="121" y="136.4">1D</text>
<text x="135" y="136.4">1Q</text>
<text x="141.6" y="135.1">2</text>
<text x="141.6" y="137.6">5</text>
<text x="17" y="142.7">16</text>
<text x="17" y="140.2">17</text>
<text x="115" y="142.7">11</text>
<text x="116" y="140.2">6</text>
<text x="121" y="138.9">2D</text>
<text x="121" y="141.4">3D</text>
<text x="121" y="144">4D</text>
<text x="135" y="138.9">2Q</text>
<text x="135" y="141.4">3Q</text>
<text x="135" y="144">4Q</text>
<text x="141.6" y="140.2">7</text>
<text x="141.6" y="142.7">10</text>
<text x="17" y="147.8">14</text>
<text x="17" y="145.2">15</text>
<text x="114.9" y="145.2">13</text>
<text x="114.9" y="147.8">14</text>
<text x="121" y="146.5">5D</text>
<text x="121" y="149.1">6D</text>
<text x="135" y="146.5">5Q</text>
<text x="135" y="149.1">6Q</text>
<text x="141.6" y="145.2">12</text>
<text x="141.6" y="147.8">15</text>
<text x="17" y="155.4">11</text>
<text x="17" y="152.9">12</text>
<text x="17" y="150.3">13</text>
<text x="116" y="152.9">9</text>
<text x="121" y="154.1">CLK</text>
<text x="17" y="160.5">9</text>
<text x="17" y="158">10</text>
<text x="116" y="158">8</text>
<text x="121" y="159.3">GND</text>
<text x="17" y="165.6">7</text>
<text x="17" y="163.1">8</text>
<text x="116" y="163.1">1</text>
<text x="121" y="164.3">CLR</text>
<text x="133.1" y="164.3">VCC</text>
<text x="141.6" y="163.1">16</text>
<text x="17" y="173.2">4</text>
<text x="17" y="170.7">5</text>
<text x="17" y="168.1">6</text>
<text x="116" y="168.1">3</text>
<text x="116" y="170.7">4</text>
<text x="116" y="173.2">6</text>
<text x="121" y="169.4">1D</text>
<text x="121" y="172">2D</text>
<text x="135" y="169.4">1Q</text>
<text x="135" y="172">2Q</text>
<text x="141.6" y="168.1">2</text>
<text x="141.6" y="170.7">5</text>
<text x="141.6" y="173.2">7</text>
<text x="3.9" y="179.6">D</text>
<text x="17" y="178.3">2</text>
<text x="17" y="175.8">3</text>
<text x="114.9" y="178.3">13</text>
<text x="115" y="175.8">11</text>
<text x="121" y="174.5">3D</text>
<text x="121" y="177">4D</text>
<text x="121" y="179.6">5D</text>
<text x="135" y="174.5">3Q</text>
<text x="135" y="177">4Q</text>
<text x="135" y="179.6">5Q</text>
<text x="141.6" y="175.8">10</text>
<text x="141.6" y="178.3">12</text>
<text x="201.9" y="178.3">Title</text>
<text x="291.4" y="179.6">D</text>
<text x="17" y="180.8">1</text>
<text x="67.7" y="183.4">1</text>
<text x="72.7" y="184.7">1</text>
<text x="114.9" y="180.8">14</text>
<text x="116" y="186">9</text>
<text x="121" y="182.2">6D</text>
<text x="135" y="182.2">6Q</text>
<text x="141.6" y="180.8">15</text>
<text x="201.9" y="186">Size</text>
<text x="214.6" y="186">Number</text>
<text x="265.5" y="186">Revision</text>
<text x="75.6" y="189.8">2</text>
<text x="80.6" y="188.5">2</text>
<text x="116" y="191.1">8</text>
<text x="121" y="187.2">CLK</text>
<text x="203.2" y="189.8">A4</text>
<text x="67.7" y="193.6">3</text>
<text x="72.7" y="194.9">3</text>
<text x="121" y="192.3">GND</text>
<text x="201.9" y="193.6">Date:</text>
<text x="201.9" y="196.1">File:</text>
<text x="213.3" y="193.6">04.08.2020</text>
<text x="213.4" y="196.1">Vizualization_addon.SchDoc</text>
<text x="252.8" y="196.1">Drawn By:</text>
<text x="252.8" y="193.6">Sheet</text>
<text x="260.2" y="193.6">of</text>
<text x="38.2" y="199.9">1</text>
<text x="111.3" y="199.9">2</text>
<text x="184.5" y="199.9">3</text>
<text x="257.6" y="199.9">4</text>
</g>
<g font-size="2.3" fill="#0e0e0e">
<text x="22.6" y="13">Input Selector Switch</text>
<text x="78.9" y="18.7">U_5v</text>
<text x="195.5" y="23.1">DS_v</text>
<text x="18.5" y="35.9">R_00v</text>
<text x="22.6" y="31.9">S_2v</text>
<text x="133.6" y="30.6">C_Mv</text>
<text x="55.9" y="45.5">D_M1</text>
<text x="195.5" y="46">5110</text>
<text x="9.6" y="56">J_Av</text>
<text x="40.1" y="58.3">D_1</text>
<text x="54.1" y="58.8">R_M1</text>
<text x="22.6" y="65.4">R_NMI</text>
<text x="22.6" y="62.8">R_Rfrsh</text>
<text x="35" y="60.8">D_2</text>
<text x="119.2" y="61.3">U_1v</text>
<text x="151.5" y="61.1">C_1v</text>
<text x="169.8" y="63.3">D_A1</text>
<text x="182.6" y="65.9">D_A2</text>
<text x="154.9" y="67.9">R_A1</text>
<text x="154.9" y="70.4">R_A2</text>
<text x="169.8" y="68.4">D_A3</text>
<text x="182.6" y="71">D_A4</text>
<text x="154.9" y="73">R_A3</text>
<text x="154.9" y="75.5">R_A4</text>
<text x="169.8" y="73.5">D_A5</text>
<text x="182.6" y="76">D_A6</text>
<text x="154.9" y="78.1">R_A5</text>
<text x="154.9" y="80.6">R_A6</text>
<text x="119.2" y="94.4">U_2v</text>
<text x="151.5" y="94.2">C_2v</text>
<text x="154.9" y="101">R_A7</text>
<text x="170" y="101.5">D_A9</text>
<text x="170" y="96.4">D_A7</text>
<text x="182.7" y="98.9">D_A8</text>
<text x="154.9" y="106.1">R_A9</text>
<text x="154.9" y="103.5">R_A8</text>
<text x="170" y="106.6">D_A11</text>
<text x="182.7" y="104.1">D_A10</text>
<text x="154.9" y="108.6">R_A10</text>
<text x="154.9" y="111.2">R_A11</text>
<text x="154.9" y="113.7">R_A12</text>
<text x="182.7" y="109.1">D_A12</text>
<text x="9.6" y="129.8">J_Dv</text>
<text x="119.2" y="127.4">U_3v</text>
<text x="151.5" y="127.3">C_3v</text>
<text x="170" y="129.5">D_A13</text>
<text x="154.9" y="134.1">R_A13</text>
<text x="154.9" y="136.6">R_A14</text>
<text x="170" y="134.6">D_A15</text>
<text x="182.7" y="132">D_A14</text>
<text x="182.7" y="137.1">D_A16</text>
<text x="22.6" y="143.7">R_BUSAK</text>
<text x="22.6" y="138.6">R_RESET</text>
<text x="35" y="140.4">D_3</text>
<text x="42.9" y="141.2">R_WAIT</text>
<text x="55.4" y="143">D_4</text>
<text x="154.9" y="141.7">R_A16</text>
<text x="154.9" y="139.1">R_A15</text>
<text x="170" y="139.7">D_D1</text>
<text x="182.7" y="142.2">D_D2</text>
<text x="22.6" y="148.8">R_MEMRQ</text>
<text x="35" y="145.5">D_5</text>
<text x="42.9" y="146.3">R_BUSRQ</text>
<text x="55.4" y="148">D_6</text>
<text x="154.9" y="144.2">R_D1</text>
<text x="154.9" y="146.8">R_D2</text>
<text x="22.6" y="153.9">R_RD</text>
<text x="35" y="155.7">D_7</text>
<text x="35" y="150.6">D_MEMRQ</text>
<text x="42.9" y="151.3">R_WR</text>
<text x="55.4" y="153.1">D_WR</text>
<text x="22.6" y="159">R_HALT</text>
<text x="35" y="160.8">D_9</text>
<text x="42.9" y="156.5">R_IORQ</text>
<text x="42.9" y="161.5">R_CLK</text>
<text x="55.4" y="158.2">D_8</text>
<text x="119.2" y="160.5">U_4v</text>
<text x="151.5" y="160.4">C_4v</text>
<text x="22.6" y="164.1">R_INT</text>
<text x="35" y="165.9">D_11</text>
<text x="55.4" y="163.3">D_10</text>
<text x="154.9" y="167.1">R_D3</text>
<text x="169.8" y="167.6">D_D5</text>
<text x="169.8" y="162.6">D_D3</text>
<text x="182.6" y="165.1">D_D4</text>
<text x="154.9" y="172.2">R_D5</text>
<text x="154.9" y="169.7">R_D4</text>
<text x="169.8" y="172.7">D_D7</text>
<text x="182.6" y="170.2">D_D6</text>
<text x="63.2" y="178.3">Input Selector Switch</text>
<text x="154.9" y="174.8">R_D6</text>
<text x="154.9" y="177.3">R_D7</text>
<text x="154.9" y="179.8">R_D8</text>
<text x="182.6" y="175.3">D_D8</text>
<text x="63.2" y="197.3">S_1v</text>
</g>
<g font-size="2.3" fill="#262626">
<text x="17.1" y="19.3">+5</text>
<text x="117.2" y="30">GND</text>
<text x="145.2" y="25">+5</text>
<text x="218.4" y="28.2">4</text>
<text x="218.4" y="25.7">5</text>
<text x="48" y="33.3">CLK</text>
<text x="218.4" y="33.3">2</text>
<text x="218.4" y="30.8">3</text>
<text x="218.4" y="35.9">1</text>
<text x="233.7" y="40.9">6</text>
<text x="106.6" y="46">GND</text>
<text x="226.6" y="44.7">GND</text>
<text x="15" y="48.6">GND</text>
<text x="148.5" y="53.7">+5</text>
<text x="23.1" y="60">+5</text>
<text x="57.5" y="61.3">M1</text>
<text x="62.9" y="60">GND</text>
<text x="83.6" y="66.4">Takt</text>
<text x="9.4" y="126.2">GND</text>
<text x="91.7" y="189.8">GND</text>
</g>
</svg>
